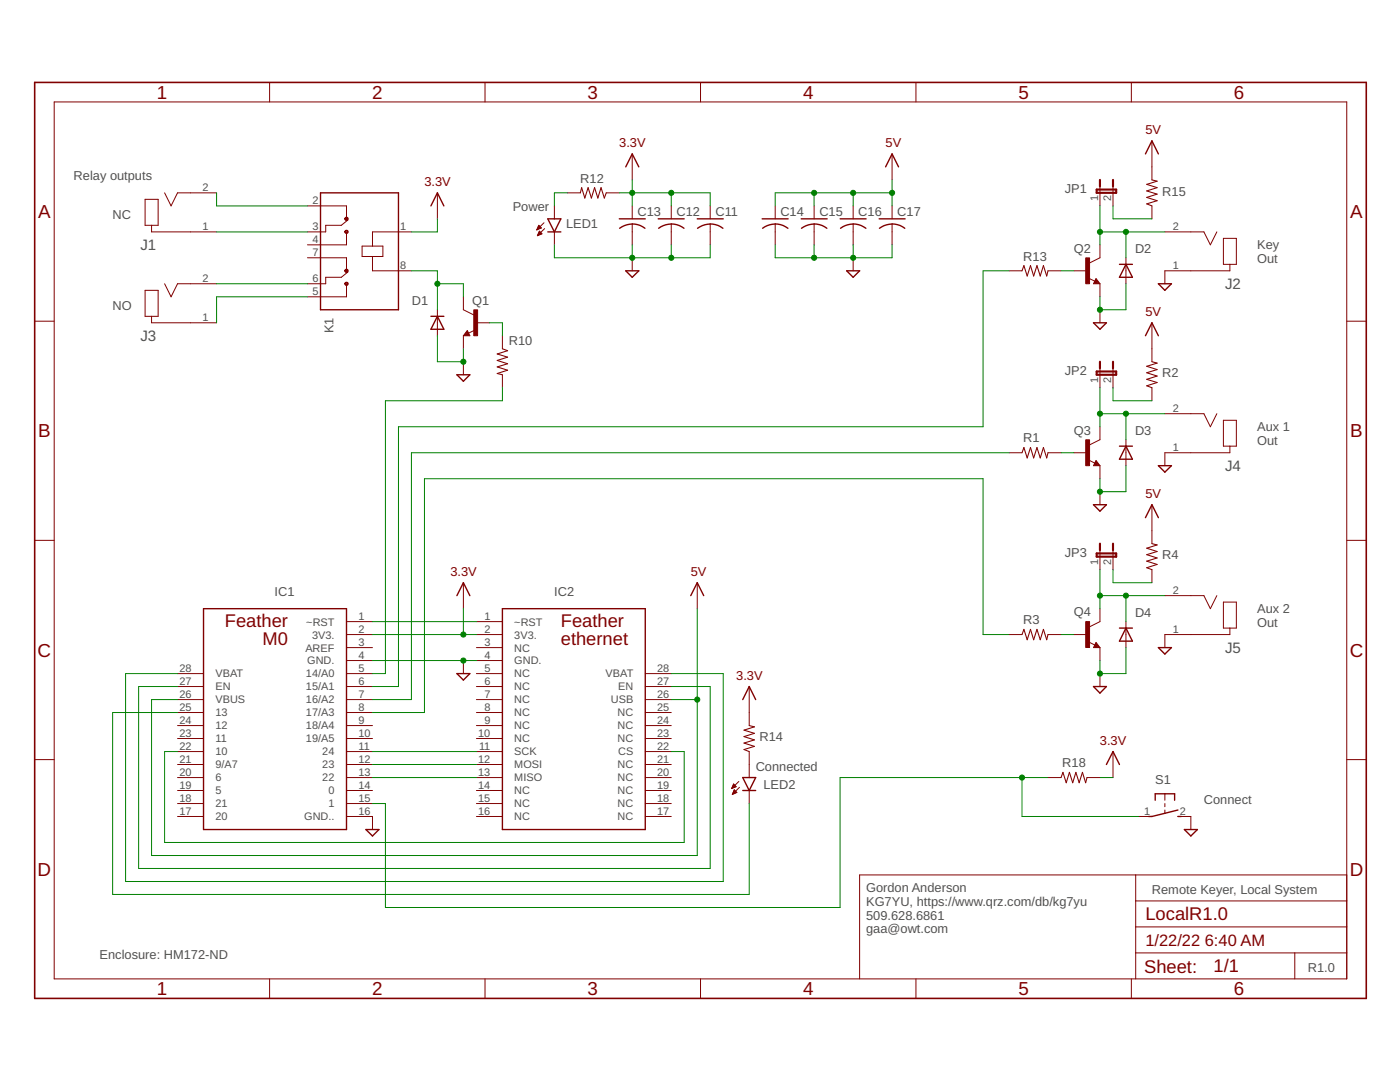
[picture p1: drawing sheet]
<svg xmlns="http://www.w3.org/2000/svg" width="279mm" height="216mm" viewBox="0 0 279 216" stroke-linecap="round" stroke-linejoin="round" font-family="sans-serif">
<g fill="none" stroke="#800000" stroke-width=".2">
<path d="M53.8 16.4v3.9M96.8 16.4v3.9M139.8 16.4v3.9M182.8 16.4v3.9M225.8 16.4v3.9M10.8 20.3h258v175h-258zM29 39.8h2.6v5.2h-2.6zM32.9 38.5l1.2 2.6 1.3-2.6h7.8M87.3 38.5v5.2M113.2 38.5h2.6M121 38.5h2.6M126.2 30.7v5.2"/>
<path d="M178 30.7v5.2M219.5 37.2v3.9M222.1 37.2v3.9M229.9 28.1v7.8M29 57.9h2.6v5.2h-2.6zM30.2 45v1.3h13M32.9 56.6l1.2 2.6 1.3-2.6h7.8M61.4 41.1h7.8v2.6M61.4 51.4h7.8v2.6M69.2 46.3v2.6h-7.8M69.2 56.6v2.6h-7.8M69.4 43.9l-1.3 1.1h-3.1v1.3h-3.6"/>
<path d="M69.4 54.3l-1.3 1h-3.1v1.3h-3.6M72.3 49.1h4.1v2.1h-4.1zM74.3 51.2v2.8h7.8M82.1 46.3h-7.8v2.8M92.5 59.2v2.6l2.1 1M107.1 45.8h.1M107.2 45.7h.3M107.3 45.6h.5M107.3 46.9h.2M107.3 45.5h.7M107.4 45.3h.5M107.4 46.8h.4"/>
<path d="M107.4 46.7h.7M107.4 45.2h.4M107.5 45.1h.1M107.5 46.6h.6M107.5 46.4h.5M107.5 45l.5 .5-.9 .4zM107.6 46.3h.2M107.6 46.2h.1M107.7 46.1l.5 .6-.9 .3zM108.6 44.4l-1.5 1.5M108.7 45.6l-1.4 1.4M110.6 41.1v2.6"/>
<path d="M110.6 46.3v2.6M126.2 41.1v2.6M126.2 44.7v4.2M126.2 51.4v2.6M134 41.1v2.6M134 44.7v4.2M141.7 41.1v2.6M141.7 44.7v4.2M154.7 41.1v2.6M154.7 44.7v4.2M162.5 41.1v2.6M162.5 44.7v4.2"/>
<path d="M170.3 41.1v2.6M170.3 44.7v4.2M170.3 51.4v2.6M178 41.1v2.6M178 44.7v4.2M201.4 54h2.6M209.1 54h2.7M214.3 54h2.6M217.2 55.5l1.3 .6M218.7 55.6l.8 1h-1.3zM219.5 48.9v2.5l-2.1 1.1M219.5 56.6v2.6"/>
<path d="M224.7 51.4v5.2M229.9 41.1v2.6M232.5 46.3h7.8l1.3 2.6 1.2-2.6M244.2 47.6h2.5v5.1h-2.5zM245.4 52.7v1.3h-12.9v2.6M6.9 64.1h3.9M30.2 63.1v1.3h13M87.3 61.8v5.2M92.5 67v2.6M92.5 72.2v2.6M93.3 66l.5 1h-1.3zM94.8 65.9l-1.3 .6"/>
<path d="M95.1 64.4h2.6M100.3 67v2.6M100.3 74.8v2.6M219.5 61.8v2.6M219.5 73.5v3.9M222.1 73.5v3.9M229.9 64.4v7.8M229.9 77.4v2.6M268.8 64.1h3.9M201.4 90.3h2.6M209.1 90.3h2.7M214.3 90.3h2.6"/>
<path d="M217.2 91.8l1.3 .6M218.7 91.9l.8 1h-1.3zM219.5 85.2v2.5l-2.1 1.1M219.5 92.9v2.6M219.5 98.1v2.6M224.7 87.7v5.2M232.5 82.5h7.8l1.3 2.7 1.2-2.7M244.2 83.9h2.5v5.1h-2.5zM245.4 89v1.3h-12.9v2.6M6.9 107.8h3.9M92.5 116.3v5.2M139.1 116.3v5.2"/>
<path d="M219.5 109.8v3.9M222.1 109.8v3.9M229.9 100.7v7.8M229.9 113.7v2.6M232.5 118.9h7.8l1.3 2.6 1.2-2.6M268.8 107.8h3.9M35.4 134.4h5.2M35.4 137h5.2M35.4 139.6h5.2M69.2 124h5.1M69.2 126.6h5.1M69.2 129.2h5.1"/>
<path d="M69.2 131.8h5.1M69.2 134.4h5.1M69.2 137h5.1M69.2 139.6h5.1M92.5 131.8v2.6M95.1 124h5.2M95.1 126.6h5.2M95.1 129.2h5.2M95.1 131.8h5.2M95.1 134.4h5.2M95.1 137h5.2M95.1 139.6h5.2"/>
<path d="M128.8 134.4h5.2M128.8 137h5.2M128.8 139.6h5.2M149.5 137v7.8M201.4 126.6h2.6M209.1 126.6h2.7M214.3 126.6h2.6M217.2 128.1l1.3 .6M218.7 128.2l.8 1h-1.3zM219.5 121.5v2.5l-2.1 1.1M219.5 129.2v2.6M219.5 134.4v2.6"/>
<path d="M224.7 124v5.2M244.2 120.1h2.5v5.2h-2.5zM245.4 125.3v1.3h-12.9v2.6M6.9 151.6h3.9M35.4 155.2h5.2M35.4 142.2h5.2M35.4 144.8h5.2M35.4 147.4h5.2M35.4 150h5.2M35.4 152.5h5.2M35.4 157.7h5.2M69.2 155.2h5.1"/>
<path d="M69.2 142.2h5.1M69.2 144.8h5.1M69.2 147.4h5.1M69.2 150h5.1M69.2 152.5h5.1M69.2 157.7h5.1M95.1 155.2h5.2M95.1 142.2h5.2M95.1 144.8h5.2M95.1 147.4h5.2M95.1 150h5.2M95.1 152.5h5.2"/>
<path d="M95.1 157.7h5.2M128.8 155.2h5.2M128.8 142.2h5.2M128.8 144.8h5.2M128.8 147.4h5.2M128.8 150h5.2M128.8 152.5h5.2M128.8 157.7h5.2M146.1 157.2h.1M146.1 157.1h.4M146.2 158.5h.1M146.2 157h.6"/>
<path d="M146.2 156.9h.6M146.2 158.4h.3M146.3 158.2h.5M146.3 156.8h.4M146.3 156.6h.3M146.3 158.1h.7M146.4 158h.5M146.4 156.5h.1M146.4 156.4l.5 .6-.9 .4zM146.4 157.9h.4M146.5 157.8h.2M146.5 157.6l-.3 .9"/>
<path d="M146.5 157.6l.5 .5-.8 .4M146.5 157.6h.1M147.4 155.9l-1.4 1.5M147.6 157.1l-1.4 1.4M149.5 150v5.2M149.5 157.7v2.6M209.1 155.2h2.7M216.9 155.2h2.6M222.1 150v5.2M232.5 158.4v1.3M268.8 151.6h3.9M35.4 162.9h5.2"/>
<path d="M35.4 160.3h5.2M69.2 162.9h5.1v2.6M69.2 160.3h5.1M95.1 162.9h5.2M95.1 160.3h5.2M128.8 162.9h5.2M128.8 160.3h5.2M226.7 174.6v20.7M226.7 179.8h42.1M227.3 162.9h2.6M232.5 160.3v.7M232.5 161.6v.7"/>
<path d="M235.1 162.9h2.6v2.6M268.8 174.6h-97.2v20.7M53.8 195.3v3.9M96.8 195.3v3.9M139.8 195.3v3.9M182.8 195.3v3.9M225.8 195.3v3.9M226.7 190.1h42.1M226.7 185h42.1M258.4 190.1v5.2"/>
</g>
<g fill="none" stroke="#800000" stroke-width=".28">
<path d="M64 38.5h15.5v23.3h-15.5zM124.9 33.3l1.3-2.6 1.3 2.6M176.7 33.3l1.3-2.6 1.3 2.6M228.6 30.7l1.3-2.6 1.3 2.6M86 41.1l1.3-2.6 1.3 2.6M109.3 43.7h2.6l-1.3 2.6zM109.3 46.3h2.6M123.6 43.7h5.2M123.7 45.6a4.1 4.1 0 0 1 5 0M124.9 54h2.6l-1.3 1.3zM131.4 43.7h5.1M131.4 45.6a4.1 4.1 0 0 1 5.1 0"/>
<path d="M139.1 43.7h5.2M139.2 45.6a4.1 4.1 0 0 1 5.1 0M152.1 43.7h5.2M152.2 45.6a4.1 4.1 0 0 1 5 0M159.9 43.7h5.2M160 45.6a4.1 4.1 0 0 1 5 0M167.7 43.7h5.1M167.7 45.6a4.1 4.1 0 0 1 5.1 0M169 54h2.6l-1.3 1.3zM175.5 43.7h5.1M175.5 45.6a4.1 4.1 0 0 1 5.1 0M218.7 56.1l.2 .3h-.4l.2-.5 .6 .6h-.8"/>
<path d="M223.4 52.7h2.6M224.7 52.7l1.3 2.6h-2.6zM231.2 56.6h2.6l-1.3 1.3zM86 63.1h2.6M87.3 63.1l1.3 2.6h-2.6zM91.2 74.8h2.6l-1.3 1.3zM93.3 66.5l-.2 .2h.4l-.2-.5-.6 .7h.8M218.2 64.4h2.6l-1.3 1.3zM228.6 67l1.3-2.6 1.3 2.6M218.7 92.4l.2 .3h-.4l.2-.6 .6 .7h-.8M223.4 89h2.6M224.7 89l1.3 2.6h-2.6z"/>
<path d="M231.2 92.9h2.6l-1.3 1.3zM91.2 118.9l1.3-2.6 1.3 2.6M137.9 118.9l1.2-2.6 1.3 2.6M218.2 100.7h2.6l-1.3 1.3zM228.6 103.3l1.3-2.6 1.3 2.6M40.6 121.5h28.6v44h-28.6zM91.2 134.4h2.6l-1.3 1.3zM100.3 121.5h28.5v44h-28.5zM148.2 139.6l1.3-2.6 1.3 2.6M218.2 137h2.6l-1.3 1.3zM218.7 128.7l.2 .3h-.4l.2-.6 .6 .7h-.8M223.4 125.3h2.6"/>
<path d="M224.7 125.3l1.3 2.6h-2.6zM231.2 129.2h2.6l-1.3 1.3zM148.2 155.2h2.6l-1.3 2.5zM148.2 157.7h2.6M220.8 152.5l1.3-2.5 1.3 2.5M230.5 159.7v-1.3h3.9v1.3M73 165.5h2.6l-1.3 1.3zM235.1 161.6l-5.2 1.3h-.7M235.1 162.9h.6M236.4 165.5h2.6l-1.3 1.3z"/>
</g>
<g fill="#800000" stroke="#800000" stroke-width=".2">
<path d="M68.9 46.1a.34 .34 0 0 1 .5-.1 .34 .34 0 0 1-.1 .6 .34 .34 0 0 1-.5-.3l.4-.2 .1 .2-.3 .1-.2-.1z" fill-rule="evenodd"/>
<path d="M68.9 43.5a.34 .34 0 0 1 .5-.1 .34 .34 0 0 1-.1 .6 .34 .34 0 0 1-.5-.3l.4-.2 .1 .2-.1 .2-.4-.2z" fill-rule="evenodd"/>
<path d="M68.9 56.5a.34 .34 0 0 1 .5-.1 .34 .34 0 0 1-.1 .5 .34 .34 0 0 1-.5-.3l.4-.1 .1 .2-.3 .1-.2-.2z" fill-rule="evenodd"/>
<path d="M68.9 53.9a.34 .34 0 0 1 .5-.1 .34 .34 0 0 1-.1 .5 .34 .34 0 0 1-.5-.3l.4-.2 .1 .2-.1 .2-.4-.2z" fill-rule="evenodd"/>
</g>
<path d="M6.9 16.4h265.8v182.8h-265.8z" fill="none" stroke="#800000" stroke-width=".32"/>
<g fill="#800000" stroke="#800000" stroke-width=".2">
<path d="M216.7 51.5h.7v5.1h-.7z"/>
<path d="M94.6 61.8h.7v5.2h-.7z"/>
<path d="M216.7 87.8h.7v5.1h-.7z"/>
<path d="M216.7 124h.7v5.2h-.7z"/>
</g>
<path d="M115.8 38.5l.3-1.1 .6 2.1 .7-2.1 .6 2.1 .7-2.1 .6 2.1 .7-2.1 .6 2.1 .4-1M229.9 35.9l1 .3-2 .6 2 .6-2 .7 2 .6-2 .7 2 .6-2 .7 1 .4M204 54l.3-1 .7 2.1 .7-2.1 .6 2.1 .6-2.1 .7 2.1 .6-2.1 .7 2.1 .2-1.1M100.3 69.6l1 .4-2.1 .6 2.1 .7-2.1 .6 2.1 .7-2.1 .6 2.1 .7-2.1 .6 1.1 .3M229.9 72.2l1 .3-2 .6 2 .6-2 .7 2 .6-2 .7 2 .6-2 .7 1 .4M204 90.3l.3-1 .7 2.1 .7-2.1 .6 2.1 .6-2.1 .7 2.1 .6-2.1 .7 2.1 .2-1.1M229.9 108.5l1 .2-2 .7 2 .6-2 .7 2 .6-2 .7 2 .6-2 .7 1 .4M204 126.6l.3-1 .7 2.1 .7-2.1 .6 2.1 .6-2.1 .7 2.1 .6-2.1 .7 2.1 .2-1.1M149.5 144.8l1.1 .2-2.1 .7 2.1 .6-2.1 .7 2.1 .6-2.1 .7 2.1 .6-2.1 .7 1 .4M211.8 155.2l.3-1.1 .7 2.1 .6-2.1 .7 2.1 .6-2.1 .7 2.1 .6-2.1 .7 2.1 .2-1" fill="none" stroke="#800000" stroke-width=".21"/>
<path d="M218.9 37.8h3.9v.7h-3.9zM219.5 35.9v1.3M222.1 35.9v1.3M218.9 74.1h3.9v.7h-3.9zM219.5 72.2v1.3M222.1 72.2v1.3M218.9 110.4h3.9v.7h-3.9zM219.5 108.5v1.3M222.1 108.5v1.3" fill="none" stroke="#800000" stroke-width=".42"/>
<g fill="none" stroke="#008000" stroke-width=".2">
<path d="M43.2 38.5v2.6h18.2M113.2 38.5h-2.6v2.6M123.6 38.5h18.1v2.6M126.2 35.9v5.2M134 38.5v2.6M162.5 38.5v2.6M170.3 38.5v2.6M178 35.9v5.2M178 38.5h-23.3v2.6M43.2 46.3h18.2M43.2 56.6h18.2M61.4 59.2h-18.2v5.2"/>
<path d="M82.1 54h5.2v7.8M87.3 43.7v2.6h-5.2M87.3 56.6h5.2v2.6M110.6 48.9v2.5h31.1v-2.5M126.2 48.9v2.5M134 48.9v2.5M154.7 48.9v2.5h23.3v-2.5M162.5 48.9v2.5M170.3 48.9v2.5M201.4 54h-5.2v31.2h-116.7v51.8h-5.2M211.8 54h2.5M219.5 41.1v7.8"/>
<path d="M219.5 46.3h13M222.1 41.1v2.6h7.8M224.7 56.6v5.2h-5.2v-2.6M224.7 46.3v5.1M87.3 67v5.2h5.2v-2.6M97.7 64.4h2.6v2.6M100.3 77.4v2.6h-23.4v54.4h-2.6M219.5 77.4v7.8M222.1 77.4v2.6h7.8M201.4 90.3h-119.3v49.3h-7.8M211.8 90.3h2.5M219.5 82.5h13"/>
<path d="M224.7 92.9v5.2h-5.2v-2.6M224.7 82.5v5.2M219.5 113.7v7.8M219.5 118.9h13M222.1 113.7v2.6h7.8M224.7 118.9v5.1M35.4 137h-7.7v36.3h114v-36.3h-7.7M35.4 134.4h-10.3v41.5h119.2v-41.5h-10.3M74.3 131.8h20.8M74.3 126.6h20.8M74.3 124h20.8M92.5 121.5v5.1"/>
<path d="M134 139.6h5.1M139.1 121.5v49.2h-108.9v-31.1h5.2M201.4 126.6h-5.2v-31.1h-111.5v46.7h-10.4M211.8 126.6h2.5M224.7 129.2v5.2h-5.2v-2.6M35.4 142.2h-12.9v36.3h127v-18.2M35.4 150h-2.5v18.1h103.6v-18.1h-2.5M74.3 155.2h20.8M74.3 152.5h20.8M74.3 150h20.8M204 155.2v7.7h23.3M209.1 155.2h-41.4v25.9h-90.8v-20.8h-2.6"/>
<path d="M219.5 155.2h2.6"/>
</g>
<g fill="#008000" stroke="#008000" stroke-width=".2">
<circle cx="224.7" cy="46.3" r=".51"/>
<circle cx="219.5" cy="46.3" r=".51"/>
<circle cx="92.5" cy="72.2" r=".51"/>
<circle cx="219.5" cy="61.8" r=".51"/>
<circle cx="134" cy="51.4" r=".51"/>
<circle cx="126.2" cy="51.4" r=".51"/>
<circle cx="162.5" cy="51.4" r=".51"/>
<circle cx="170.3" cy="51.4" r=".51"/>
<circle cx="219.5" cy="98.1" r=".51"/>
<circle cx="219.5" cy="134.4" r=".51"/>
<circle cx="92.5" cy="131.8" r=".51"/>
<circle cx="126.2" cy="38.5" r=".51"/>
<circle cx="134" cy="38.5" r=".51"/>
<circle cx="92.5" cy="126.6" r=".51"/>
<circle cx="178" cy="38.5" r=".51"/>
<circle cx="170.3" cy="38.5" r=".51"/>
<circle cx="162.5" cy="38.5" r=".51"/>
<circle cx="139.1" cy="139.6" r=".51"/>
<circle cx="87.3" cy="56.6" r=".51"/>
<circle cx="224.7" cy="82.5" r=".51"/>
<circle cx="219.5" cy="82.5" r=".51"/>
<circle cx="224.7" cy="118.9" r=".51"/>
<circle cx="219.5" cy="118.9" r=".51"/>
<circle cx="204" cy="155.2" r=".51"/>
</g>
<g font-size="3.7" fill="#800000">
<text x="31.3" y="19.7">1</text>
<text x="74.3" y="19.7">2</text>
<text x="117.3" y="19.7">3</text>
<text x="160.3" y="19.7">4</text>
<text x="203.3" y="19.7">5</text>
<text x="246.2" y="19.7">6</text>
<text x="7.6" y="43.5">A</text>
<text x="269.5" y="43.5">A</text>
<text x="7.6" y="87.3">B</text>
<text x="269.5" y="87.3">B</text>
<text x="44.9" y="125.1">Feather</text>
<text x="111.9" y="125.1">Feather</text>
<text x="7.5" y="131">C</text>
<text x="52.4" y="128.7">M0</text>
<text x="111.9" y="128.7">ethernet</text>
<text x="269.4" y="131">C</text>
<text x="7.5" y="174.8">D</text>
<text x="269.4" y="174.8">D</text>
<text x="228.6" y="183.7">LocalR1.0</text>
<text x="228.3" y="194.2">Sheet:</text>
<text x="242.2" y="194">1/1</text>
<text x="31.3" y="198.6">1</text>
<text x="74.3" y="198.6">2</text>
<text x="117.3" y="198.6">3</text>
<text x="160.3" y="198.6">4</text>
<text x="203.3" y="198.6">5</text>
<text x="246.2" y="198.6">6</text>
</g>
<g font-size="3.3" fill="#800000">
<text x="228.6" y="188.9">1/22/22</text>
<text x="240.5" y="188.9">6:40 AM</text>
</g>
<g font-size="3" fill="#505050">
<text x="28" y="49.9">J1</text>
<text x="244.5" y="57.7">J2</text>
<text x="28" y="68.1">J3</text>
<text x="244.5" y="94">J4</text>
<text x="244.5" y="130.3">J5</text>
</g>
<g font-size="2.6" fill="#800000">
<text x="123.6" y="29.4">3.3V</text>
<text x="176.7" y="29.4">5V</text>
<text x="228.6" y="26.8">5V</text>
<text x="84.7" y="37.2">3.3V</text>
<text x="228.6" y="63.1">5V</text>
<text x="228.6" y="99.4">5V</text>
<text x="89.9" y="115">3.3V</text>
<text x="137.9" y="115">5V</text>
<text x="146.9" y="135.7">3.3V</text>
<text x="219.5" y="148.7">3.3V</text>
</g>
<g font-size="2.6" fill="#505050">
<text x="14.7" y="35.9">Relay outputs</text>
<text x="115.8" y="36.4">R12</text>
<text x="212.5" y="38.5">JP1</text>
<text x="232" y="39">R15</text>
<text x="22.5" y="43.7">NC</text>
<text x="102.3" y="42.1">Power</text>
<text x="113" y="45.5">LED1</text>
<text x="127.2" y="43">C13</text>
<text x="135" y="43">C12</text>
<text x="142.8" y="43">C11</text>
<text x="155.7" y="43">C14</text>
<text x="163.5" y="43">C15</text>
<text x="171.3" y="43">C16</text>
<text x="179.1" y="43">C17</text>
<text x="204.2" y="52">R13</text>
<text x="214.3" y="50.4">Q2</text>
<text x="226.5" y="50.4">D2</text>
<text x="250.9" y="49.8">Key</text>
<text x="250.9" y="52.5">Out</text>
<text x="22.5" y="61.8">NO</text>
<text x="82.2" y="60.8">D1</text>
<text x="94.3" y="60.8">Q1</text>
<text x="66.6" y="66.5" transform="rotate(-90 66.6 66.5)">K1</text>
<text x="101.6" y="68.8">R10</text>
<text x="212.5" y="74.8">JP2</text>
<text x="232" y="75.3">R2</text>
<text x="204.2" y="88.3">R1</text>
<text x="214.3" y="86.7">Q3</text>
<text x="226.5" y="86.7">D3</text>
<text x="250.9" y="86">Aux 1</text>
<text x="250.9" y="88.8">Out</text>
<text x="212.5" y="111.1">JP3</text>
<text x="232" y="111.6">R4</text>
<text x="54.8" y="118.9">IC1</text>
<text x="110.6" y="118.9">IC2</text>
<text x="204.2" y="124.6">R3</text>
<text x="214.3" y="123">Q4</text>
<text x="226.5" y="123">D4</text>
<text x="250.9" y="122.3">Aux 2</text>
<text x="250.9" y="125.1">Out</text>
<text x="151.6" y="147.9">R14</text>
<text x="150.8" y="153.9">Connected</text>
<text x="212" y="153.1">R18</text>
<text x="152.4" y="157.5">LED2</text>
<text x="230.5" y="156.4">S1</text>
<text x="240.3" y="160.3">Connect</text>
<text x="172.9" y="178.1">Gordon Anderson</text>
<text x="229.9" y="178.5">Remote Keyer, Local System</text>
<text x="172.9" y="180.8">KG7YU, https://www.qrz.com/db/kg7yu</text>
<text x="172.9" y="183.5">509.628.6861</text>
<text x="19.9" y="191.4">Enclosure: HM172-ND</text>
<text x="172.9" y="186.3">gaa@owt.com</text>
<text x="261" y="194">R1.0</text>
</g>
<g font-size="2.2" fill="#505050">
<text x="40.4" y="38.1">2</text>
<text x="62.4" y="40.7">2</text>
<text x="219.2" y="40.1" transform="rotate(-90 219.2 40.1)">1</text>
<text x="221.7" y="40.1" transform="rotate(-90 221.7 40.1)">2</text>
<text x="40.4" y="45.9">1</text>
<text x="62.4" y="45.9">3</text>
<text x="79.9" y="45.9">1</text>
<text x="234.1" y="45.9">2</text>
<text x="62.4" y="48.5">4</text>
<text x="62.4" y="51.1">7</text>
<text x="79.9" y="53.7">8</text>
<text x="234.1" y="53.7">1</text>
<text x="40.4" y="56.3">2</text>
<text x="62.4" y="58.9">5</text>
<text x="62.4" y="56.3">6</text>
<text x="40.4" y="64">1</text>
<text x="219.2" y="76.3" transform="rotate(-90 219.2 76.3)">1</text>
<text x="221.7" y="76.3" transform="rotate(-90 221.7 76.3)">2</text>
<text x="234.1" y="82.2">2</text>
<text x="234.1" y="90">1</text>
<text x="219.2" y="112.6" transform="rotate(-90 219.2 112.6)">1</text>
<text x="221.7" y="112.6" transform="rotate(-90 221.7 112.6)">2</text>
<text x="234.1" y="118.5">2</text>
<text x="61.1" y="124.8">~RST</text>
<text x="71.5" y="123.7">1</text>
<text x="96.7" y="123.7">1</text>
<text x="102.6" y="124.8">~RST</text>
<text x="60.9" y="130">AREF</text>
<text x="62.3" y="127.4">3V3.</text>
<text x="71.5" y="126.3">2</text>
<text x="71.5" y="128.9">3</text>
<text x="71.5" y="131.5">4</text>
<text x="96.7" y="126.3">2</text>
<text x="96.7" y="128.9">3</text>
<text x="96.7" y="131.5">4</text>
<text x="102.6" y="127.4">3V3.</text>
<text x="102.6" y="130">NC</text>
<text x="234.1" y="126.3">1</text>
<text x="35.8" y="134">28</text>
<text x="35.8" y="136.6">27</text>
<text x="43" y="135.2">VBAT</text>
<text x="43" y="137.8">EN</text>
<text x="61.1" y="135.2">14/A0</text>
<text x="61.1" y="137.8">15/A1</text>
<text x="61.3" y="132.6">GND.</text>
<text x="71.5" y="134">5</text>
<text x="71.5" y="136.6">6</text>
<text x="96.7" y="134">5</text>
<text x="96.7" y="136.6">6</text>
<text x="102.6" y="132.6">GND.</text>
<text x="102.6" y="135.2">NC</text>
<text x="102.6" y="137.8">NC</text>
<text x="120.9" y="135.2">VBAT</text>
<text x="123.4" y="137.8">EN</text>
<text x="131.2" y="134">28</text>
<text x="131.2" y="136.6">27</text>
<text x="35.8" y="139.2">26</text>
<text x="35.8" y="141.8">25</text>
<text x="43" y="140.4">VBUS</text>
<text x="43" y="143">13</text>
<text x="61.1" y="140.4">16/A2</text>
<text x="61.1" y="143">17/A3</text>
<text x="71.5" y="139.2">7</text>
<text x="71.5" y="141.8">8</text>
<text x="96.7" y="139.2">7</text>
<text x="96.7" y="141.8">8</text>
<text x="102.6" y="140.4">NC</text>
<text x="102.6" y="143">NC</text>
<text x="121.9" y="140.4">USB</text>
<text x="123.2" y="143">NC</text>
<text x="131.2" y="139.2">26</text>
<text x="131.2" y="141.8">25</text>
<text x="35.8" y="144.4">24</text>
<text x="35.8" y="147">23</text>
<text x="35.8" y="149.6">22</text>
<text x="43" y="145.5">12</text>
<text x="43" y="148.1">11</text>
<text x="61.1" y="145.6">18/A4</text>
<text x="61.1" y="148.1">19/A5</text>
<text x="71.5" y="144.4">9</text>
<text x="71.5" y="147">10</text>
<text x="71.5" y="149.6">11</text>
<text x="95.4" y="147">10</text>
<text x="95.6" y="149.6">11</text>
<text x="96.7" y="144.4">9</text>
<text x="102.6" y="145.6">NC</text>
<text x="102.6" y="148.1">NC</text>
<text x="123.2" y="145.5">NC</text>
<text x="123.2" y="148.1">NC</text>
<text x="131.2" y="144.4">24</text>
<text x="131.2" y="147">23</text>
<text x="131.2" y="149.6">22</text>
<text x="35.8" y="152.2">21</text>
<text x="35.8" y="154.8">20</text>
<text x="43" y="150.7">10</text>
<text x="43" y="153.3">9/A7</text>
<text x="43" y="155.9">6</text>
<text x="64.3" y="150.7">24</text>
<text x="64.3" y="153.3">23</text>
<text x="64.3" y="155.9">22</text>
<text x="71.5" y="152.2">12</text>
<text x="71.5" y="154.8">13</text>
<text x="95.4" y="152.2">12</text>
<text x="95.4" y="154.8">13</text>
<text x="102.6" y="150.7">SCK</text>
<text x="102.6" y="153.3">MOSI</text>
<text x="102.6" y="155.9">MISO</text>
<text x="123.2" y="153.3">NC</text>
<text x="123.2" y="155.9">NC</text>
<text x="123.4" y="150.7">CS</text>
<text x="131.2" y="152.2">21</text>
<text x="131.2" y="154.8">20</text>
<text x="35.8" y="157.4">19</text>
<text x="35.8" y="160">18</text>
<text x="43" y="158.5">5</text>
<text x="43" y="161.1">21</text>
<text x="65.6" y="158.5">0</text>
<text x="65.6" y="161.1">1</text>
<text x="71.5" y="157.4">14</text>
<text x="71.5" y="160">15</text>
<text x="95.4" y="157.4">14</text>
<text x="95.4" y="160">15</text>
<text x="102.6" y="158.5">NC</text>
<text x="102.6" y="161.1">NC</text>
<text x="123.2" y="158.5">NC</text>
<text x="123.2" y="161.1">NC</text>
<text x="131.2" y="157.4">19</text>
<text x="131.2" y="160">18</text>
<text x="35.8" y="162.6">17</text>
<text x="43" y="163.7">20</text>
<text x="60.7" y="163.7">GND..</text>
<text x="71.5" y="162.6">16</text>
<text x="95.4" y="162.6">16</text>
<text x="102.6" y="163.7">NC</text>
<text x="123.2" y="163.7">NC</text>
<text x="131.2" y="162.6">17</text>
<text x="228.3" y="162.6">1</text>
<text x="235.4" y="162.6">2</text>
</g>
</svg>
